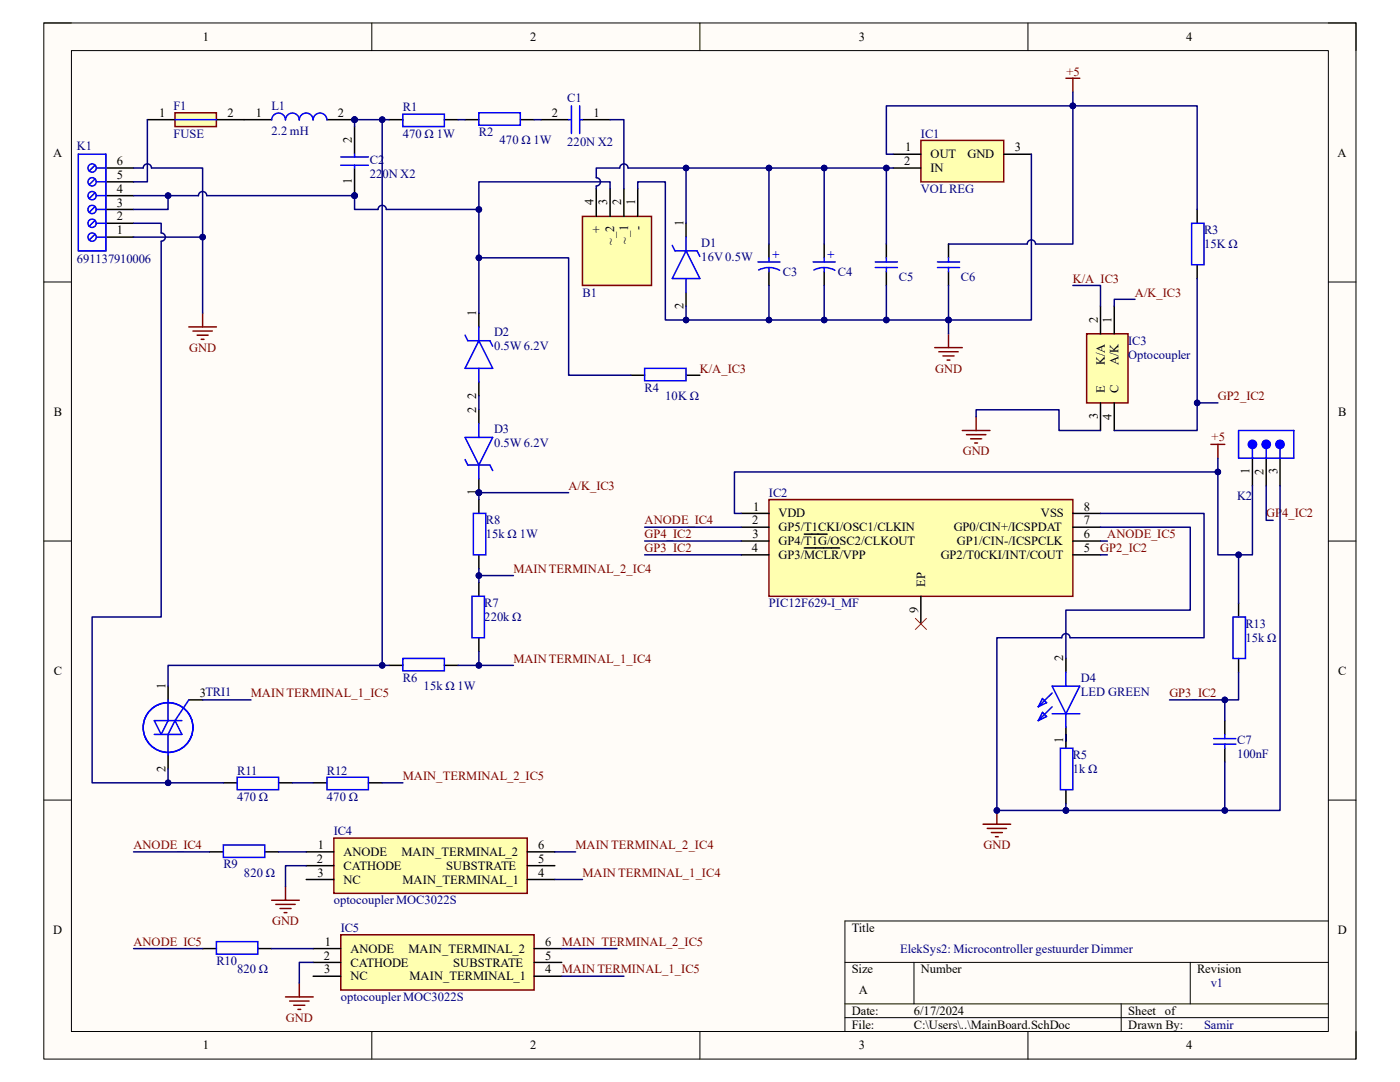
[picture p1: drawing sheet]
<svg xmlns="http://www.w3.org/2000/svg" width="279mm" height="216mm" viewBox="0 0 279 216" stroke-linecap="round" stroke-linejoin="round" font-family="sans-serif">
<path d="M8.7 4.6h261.9v206.7h-261.9z" fill-rule="evenodd" fill="#fffcf8"/>
<path d="M8.7 4.6h261.9v206.7h-261.9z" fill="none" stroke="#000" stroke-width=".2"/>
<path d="M14.3 10.1h250.8v195.7h-250.8z" fill-rule="evenodd" fill="#fffcf8"/>
<g fill="none" stroke="#000" stroke-width=".2">
<path d="M8.7 4.6h5.5M14.3 10.1h250.8v195.7h-250.8zM74.2 4.6v5.5M139.7 4.6v5.5M205.1 4.6v5.5M265.1 4.6h5.5v5.5M8.7 56.3h5.5M265.1 56.3h5.5M8.7 108h5.6M265.1 108h5.5M8.7 159.6h5.6M265.1 159.6h5.5"/>
<path d="M168.6 192h96.5M182.4 192v8.3M237.5 192v8.3M265.1 183.8h-96.5v22M74.2 205.8v5.5M139.7 205.8v5.5M168.6 200.3h96.5M168.6 203.1h96.5M205.1 205.8v5.5M223.8 200.3v5.5M270.6 205.8v5.5"/>
</g>
<path d="M34.9 22.5h8.3v2.8h-8.3z" fill-rule="evenodd" fill="#ffffb0"/>
<path d="M34.9 22.5h8.3v2.8h-8.3z" fill="none" stroke="#800000" stroke-width=".3"/>
<path d="M29.4 23.9h5.5M43.2 23.9h5.5" fill="none" stroke="#000" stroke-width=".3"/>
<path d="M34.9 23.9h8.3" fill="none" stroke="#00f" stroke-width=".3"/>
<circle cx="70.8" cy="23.9" r=".55" fill="#000080"/>
<circle cx="70.8" cy="23.9" r=".55" fill="none" stroke="#000080" stroke-width=".2"/>
<path d="M48.7 23.9h5.5M65.2 23.9h5.6" fill="none" stroke="#000" stroke-width=".3"/>
<circle cx="70.8" cy="23.9" r=".55" fill="#000080"/>
<circle cx="70.8" cy="23.9" r=".55" fill="none" stroke="#000080" stroke-width=".2"/>
<g fill="none" stroke="#00f" stroke-width=".3">
<path d="M15.6 30.8h5.5v19.3h-5.5zM19 38.5l-1.2 1.1M19 35.7l-1.2 1.2M19 32.9l-1.2 1.2M19.2 39h1.9M19.2 36.3h1.9M19.2 33.5h1.9M54.2 23.9a1.38 1.38 0 0 1 1.4-1.3 1.38 1.38 0 0 1 1.4 1.3 1.38 1.38 0 0 1 1.4-1.3 1.38 1.38 0 0 1 1.3 1.3 1.38 1.38 0 0 1 1.4-1.3 1.38 1.38 0 0 1 1.4 1.3 1.38 1.38 0 0 1 .9-1.3 1.38 1.38 0 0 1 1.6 .5l.2 .8M19 46.7l-1.2 1.2M19 44l-1.2 1.1M19 41.2l-1.2 1.2M19.2 47.3h1.9"/>
<path d="M19.2 44.6h1.9M19.2 41.8h1.9"/>
<circle cx="18.4" cy="33.5" r=".83"/>
<circle cx="18.4" cy="39" r=".83"/>
<circle cx="18.4" cy="36.3" r=".83"/>
<circle cx="18.4" cy="47.3" r=".83"/>
<circle cx="18.4" cy="41.8" r=".83"/>
<circle cx="18.4" cy="44.6" r=".83"/>
</g>
<path d="M21.1 39h5.6M21.1 36.3h5.6M21.1 33.5h5.6M21.1 47.3h5.6M21.1 44.6h5.6M21.1 41.8h5.6" fill="none" stroke="#000" stroke-width=".3"/>
<path d="M37.7 65.2h5.5M38.5 66.1h3.9M39.3 66.9h2.2M40.2 67.7h.5M40.4 62.5v2.7" fill="none" stroke="#800000" stroke-width=".3"/>
<circle cx="70.8" cy="39" r=".55" fill="#000080"/>
<circle cx="70.8" cy="39" r=".55" fill="none" stroke="#000080" stroke-width=".2"/>
<path d="M70.8 33.5v5.5" fill="none" stroke="#000" stroke-width=".3"/>
<circle cx="70.8" cy="39" r=".55" fill="#000080"/>
<circle cx="70.8" cy="39" r=".55" fill="none" stroke="#000080" stroke-width=".2"/>
<path d="M70.8 25.3v5.5M77.6 23.9h2.8M88.7 23.9h2.7M92.8 23.9h2.8M103.8 23.9h2.8M108 23.9h5.5M116.2 23.9h5.6" fill="none" stroke="#000" stroke-width=".3"/>
<path d="M68 33h5.5M68 31.3h5.5M70.8 30.8v.5M70.8 33v.5M80.4 22.8h8.3v2.5h-8.3zM95.6 22.5h8.2v2.5h-8.2zM113.5 23.9h.5M114 21.1v5.5M115.7 21.1v5.5M115.7 23.9h.5" fill="none" stroke="#00f" stroke-width=".3"/>
<path d="M116.2 43.2h13.8v13.8h-13.8z" fill-rule="evenodd" fill="#ffffb0"/>
<path d="M116.2 43.2h13.8v13.8h-13.8z" fill="none" stroke="#800000" stroke-width=".3"/>
<g fill="none" stroke="#000" stroke-width=".3">
<path d="M119 37.7v5.5M121.8 37.7v5.5M124.5 37.7v5.5M127.3 37.7v5.5M136.9 44.6v2.7M136.9 58.3v2.8M153.5 48.7v2.7M153.5 54.2v2.8M164.5 48.7v2.7M164.5 54.2v2.8M176.9 48.7v2.7M176.9 54.2v2.8"/>
<path d="M189.3 48.7v2.7M189.3 54.2v2.8M244.4 143.8v2.7M244.4 149.3v2.8"/>
</g>
<g fill="none" stroke="#00f" stroke-width=".3">
<path d="M134.2 49l.5 1.1h4.4l.6 1.1M136.9 50.1l2.8 5.5h-5.5zM136.9 47.3v2.8M136.9 55.6v2.7M151.3 52.3h4.4M151.4 53.9a4.4 4.4 0 0 1 4.2 0M153.5 51.4v.9M153.5 53.4v.8M162.3 52.3h4.4M162.4 53.9a4.4 4.4 0 0 1 4.2 0M164.5 51.4v.9M164.5 53.4v.8"/>
<path d="M174.7 52.3h4.4M174.7 53.4h4.4M176.9 51.4v.9M176.9 53.4v.8M187.1 52.3h4.4M187.1 53.4h4.4M189.3 51.4v.9M189.3 53.4v.8M242.2 148.5h4.4M242.2 147.4h4.4M244.4 146.5v.9M244.4 148.5v.8"/>
</g>
<path d="M183.8 28h16.5v8.3h-16.5z" fill-rule="evenodd" fill="#ffffb0"/>
<path d="M212.7 15.6h2.8M214.1 15.6v2.8M183.8 28h16.5v8.3h-16.5z" fill="none" stroke="#800000" stroke-width=".3"/>
<path d="M178.3 30.8h5.5M178.3 33.5h5.5M200.3 30.8h5.5M238.9 41.8v2.8M238.9 52.8v2.8" fill="none" stroke="#000" stroke-width=".3"/>
<path d="M237.8 44.6h2.5v8.2h-2.5z" fill="none" stroke="#00f" stroke-width=".3"/>
<path d="M216.9 66.6h8.2v13.8h-8.2z" fill-rule="evenodd" fill="#ffffb0"/>
<path d="M216.9 66.6h8.2v13.8h-8.2z" fill="none" stroke="#800000" stroke-width=".3"/>
<path d="M95.6 62.5v2.7M95.6 76.3v2.7M125.9 74.9h2.8M136.9 74.9h2.8M219.6 61.1v5.5M222.4 61.1v5.5M219.6 80.4v5.5M222.4 80.4v5.5" fill="none" stroke="#000" stroke-width=".3"/>
<path d="M92.8 66.9l.6 1.1h4.4l.5 1.1M95.6 68l2.7 5.5h-5.5zM95.6 65.2v2.8M95.6 73.5v2.8M128.7 73.5h8.2v2.5h-8.2z" fill="none" stroke="#00f" stroke-width=".3"/>
<circle cx="95.6" cy="98.3" r=".55" fill="#000080"/>
<circle cx="95.6" cy="98.3" r=".55" fill="none" stroke="#000080" stroke-width=".2"/>
<path d="M95.6 95.6v2.7" fill="none" stroke="#000" stroke-width=".3"/>
<circle cx="95.6" cy="98.3" r=".55" fill="#000080"/>
<circle cx="95.6" cy="98.3" r=".55" fill="none" stroke="#000080" stroke-width=".2"/>
<g fill="none" stroke="#000" stroke-width=".3">
<path d="M95.6 81.8v2.7M95.6 99.7v2.7M95.6 110.7v2.8M95.6 116.2v2.8M33.5 136.9v2.8M37.7 139.7h2.7M77.6 132.8h2.8M88.7 132.8h2.7M95.6 127.3v2.7M33.5 150.7v2.7M44.6 156.2h2.7M55.6 156.2h2.8"/>
<path d="M62.5 156.2h2.7M73.5 156.2h2.8"/>
</g>
<g fill="none" stroke="#00f" stroke-width=".3">
<path d="M92.8 87.3h5.5l-2.7 5.5zM92.8 91.7l.6 1.1h4.4l.5 1.1M95.6 84.5v2.8M95.6 92.8v2.8M94.2 119h2.5v8.3h-2.5zM94.5 102.4h2.4v8.3h-2.4zM33.5 139.7v4.1l-1.3 2.7-1.4-2.7h5.5M37.7 139.7l-2.8 4.1M80.4 131.4h8.3v2.5h-8.3zM34.9 143.8l1.4 2.7h-5.5M34.9 143.8l-1.4 2.7v4.2M47.3 155.1h8.3v2.5h-8.3z"/>
<path d="M65.2 155.1h8.3v2.5h-8.3z"/>
<circle cx="33.5" cy="145.2" r="5"/>
</g>
<path d="M68 186.5h38.6v11h-38.6z" fill-rule="evenodd" fill="#ffffb0"/>
<path d="M68 186.5h38.6v11h-38.6z" fill="none" stroke="#800000" stroke-width=".3"/>
<path d="M62.5 189.3h5.5M62.5 192h5.5M62.5 194.8h5.5M106.6 189.3h5.5M106.6 192h5.5M106.6 194.8h5.5" fill="none" stroke="#000" stroke-width=".3"/>
<path d="M66.6 167.2h38.6v11.1h-38.6z" fill-rule="evenodd" fill="#ffffb0"/>
<path d="M54.2 179.6h5.5M57 176.9v2.7M66.6 167.2h38.6v11.1h-38.6zM55 180.5h3.9M55.9 181.3h2.2M56.7 182.1h.6M57 198.9h5.5M57.8 199.7h3.9M59.7 196.2v2.7M58.6 200.6h2.2M59.5 201.4h.5" fill="none" stroke="#800000" stroke-width=".3"/>
<path d="M61.1 170h5.5M61.1 172.7h5.5M61.1 175.5h5.5M105.2 170h5.5M105.2 172.7h5.5M105.2 175.5h5.5" fill="none" stroke="#000" stroke-width=".3"/>
<path d="M153.5 99.7h60.6v19.3h-60.6z" fill-rule="evenodd" fill="#ffffb0"/>
<path d="M153.5 99.7h60.6v19.3h-60.6zM196.2 164.5h5.5M197 165.3h3.9M197.8 166.1h2.2M198.7 167h.5M198.9 161.7v2.8" fill="none" stroke="#800000" stroke-width=".3"/>
<g fill="none" stroke="#000" stroke-width=".3">
<path d="M147.9 102.4h5.6M147.9 105.2h5.6M147.9 108h5.6M147.9 110.7h5.6M160.5 106.6h4.6M160.5 109.3h7.1M183.8 119v5.5M214.1 102.4h5.5M214.1 105.2h5.5M214.1 108h5.5M214.1 110.7h5.5M212.7 131.4v2.7"/>
<path d="M212.7 145.2v4.1M212.7 157.6v2.7"/>
</g>
<path d="M208 139.4l.9 .8-1.7 .8zM210 136.9h5.5l-2.8 5.5zM210 138.3l-2.8 2.7M212.7 134.1v2.8M208 142.1l.9 .9-1.7 .8zM210 142.4h5.5M210 141l-2.8 2.8M211.6 149.3h2.5v8.3h-2.5zM212.7 142.4v2.8" fill="none" stroke="#00f" stroke-width=".3"/>
<circle cx="198.9" cy="161.7" r=".55" fill="#000080"/>
<circle cx="198.9" cy="161.7" r=".55" fill="none" stroke="#000080" stroke-width=".2"/>
<path d="M249.9 91.4v5.5M252.7 91.4v5.5M247.2 120.4v2.7M247.2 131.4v2.7" fill="none" stroke="#000" stroke-width=".3"/>
<path d="M252.7 89.5v1.9M246.1 123.1h2.5v8.3h-2.5z" fill="none" stroke="#00f" stroke-width=".3"/>
<circle cx="252.7" cy="88.7" r=".83" fill="#00f"/>
<g fill="none" stroke="#00f" stroke-width=".3">
<path d="M249.9 89.5v1.9M255.5 89.5v1.9"/>
<circle cx="252.7" cy="88.7" r=".83"/>
</g>
<path d="M255.5 91.4v5.5" fill="none" stroke="#000" stroke-width=".3"/>
<circle cx="255.5" cy="88.7" r=".83" fill="#00f"/>
<g fill="none" stroke="#00f" stroke-width=".3">
<path d="M247.2 85.9h11v5.5h-11z"/>
<circle cx="255.5" cy="88.7" r=".83"/>
</g>
<circle cx="249.9" cy="88.7" r=".83" fill="#00f"/>
<g fill="none" stroke="#00f" stroke-width=".3">
<path d="M44.6 168.6h8.2v2.5h-8.2zM43.2 187.9h8.3v2.5h-8.3z"/>
<circle cx="249.9" cy="88.7" r=".83"/>
</g>
<path d="M186.5 69.4h5.6M187.4 70.2h3.8M188.2 71h2.2M189 71.9h.6M189.3 66.6v2.8M192.1 85.9h5.5M192.9 86.7h3.8M193.7 87.6h2.2M194.5 88.4h.6M194.8 83.2v2.7M241.7 88.7h2.7M243.1 88.7v2.7" fill="none" stroke="#800000" stroke-width=".3"/>
<path d="M41.8 170h2.8M52.8 170h2.8M40.4 189.3h2.8M51.5 189.3h2.7" fill="none" stroke="#000" stroke-width=".3"/>
<path d="M182.7 123.4l2.2 2.2M184.9 123.4l-2.2 2.2" fill="none" stroke="#f00" stroke-width=".2"/>
<path d="M70.8 23.9v1.4" fill="none" stroke="#000080" stroke-width=".3"/>
<circle cx="70.8" cy="23.9" r=".55" fill="#000080"/>
<circle cx="70.8" cy="23.9" r=".55" fill="none" stroke="#000080" stroke-width=".2"/>
<path d="M91.4 23.9h1.4M106.6 23.9h1.4M121.8 23.9h2.7v13.8M153.5 33.5v15.2" fill="none" stroke="#000080" stroke-width=".3"/>
<circle cx="153.5" cy="33.5" r=".55" fill="#000080"/>
<circle cx="153.5" cy="33.5" r=".55" fill="none" stroke="#000080" stroke-width=".2"/>
<path d="M153.5 57v6.8h-16.6" fill="none" stroke="#000080" stroke-width=".3"/>
<circle cx="136.9" cy="63.8" r=".55" fill="#000080"/>
<circle cx="136.9" cy="63.8" r=".55" fill="none" stroke="#000080" stroke-width=".2"/>
<circle cx="153.5" cy="63.8" r=".55" fill="#000080"/>
<circle cx="153.5" cy="63.8" r=".55" fill="none" stroke="#000080" stroke-width=".2"/>
<path d="M164.5 57v6.8h-11" fill="none" stroke="#000080" stroke-width=".3"/>
<circle cx="164.5" cy="63.8" r=".55" fill="#000080"/>
<circle cx="164.5" cy="63.8" r=".55" fill="none" stroke="#000080" stroke-width=".2"/>
<circle cx="153.5" cy="63.8" r=".55" fill="#000080"/>
<circle cx="153.5" cy="63.8" r=".55" fill="none" stroke="#000080" stroke-width=".2"/>
<path d="M176.9 57v6.8h-12.4" fill="none" stroke="#000080" stroke-width=".3"/>
<circle cx="176.9" cy="63.8" r=".55" fill="#000080"/>
<circle cx="176.9" cy="63.8" r=".55" fill="none" stroke="#000080" stroke-width=".2"/>
<circle cx="164.5" cy="63.8" r=".55" fill="#000080"/>
<circle cx="164.5" cy="63.8" r=".55" fill="none" stroke="#000080" stroke-width=".2"/>
<path d="M127.3 37.7v-1.4h5.5v27.5h4.1v-2.7" fill="none" stroke="#000080" stroke-width=".3"/>
<circle cx="136.9" cy="63.8" r=".55" fill="#000080"/>
<circle cx="136.9" cy="63.8" r=".55" fill="none" stroke="#000080" stroke-width=".2"/>
<path d="M205.8 30.8v33h-16.5" fill="none" stroke="#000080" stroke-width=".3"/>
<circle cx="189.3" cy="63.8" r=".55" fill="#000080"/>
<circle cx="189.3" cy="63.8" r=".55" fill="none" stroke="#000080" stroke-width=".2"/>
<path d="M189.3 57v6.8h-12.4" fill="none" stroke="#000080" stroke-width=".3"/>
<circle cx="189.3" cy="63.8" r=".55" fill="#000080"/>
<circle cx="189.3" cy="63.8" r=".55" fill="none" stroke="#000080" stroke-width=".2"/>
<circle cx="176.9" cy="63.8" r=".55" fill="#000080"/>
<circle cx="176.9" cy="63.8" r=".55" fill="none" stroke="#000080" stroke-width=".2"/>
<path d="M189.3 63.8v2.8" fill="none" stroke="#000080" stroke-width=".3"/>
<circle cx="189.3" cy="63.8" r=".55" fill="#000080"/>
<circle cx="189.3" cy="63.8" r=".55" fill="none" stroke="#000080" stroke-width=".2"/>
<path d="M164.5 33.5h12.4" fill="none" stroke="#000080" stroke-width=".3"/>
<circle cx="176.9" cy="33.5" r=".55" fill="#000080"/>
<circle cx="176.9" cy="33.5" r=".55" fill="none" stroke="#000080" stroke-width=".2"/>
<circle cx="164.5" cy="33.5" r=".55" fill="#000080"/>
<circle cx="164.5" cy="33.5" r=".55" fill="none" stroke="#000080" stroke-width=".2"/>
<path d="M178.3 33.5h-1.4v15.2" fill="none" stroke="#000080" stroke-width=".3"/>
<circle cx="176.9" cy="33.5" r=".55" fill="#000080"/>
<circle cx="176.9" cy="33.5" r=".55" fill="none" stroke="#000080" stroke-width=".2"/>
<path d="M95.6 79v2.8M95.6 98.3v1.4" fill="none" stroke="#000080" stroke-width=".3"/>
<circle cx="95.6" cy="98.3" r=".55" fill="#000080"/>
<circle cx="95.6" cy="98.3" r=".55" fill="none" stroke="#000080" stroke-width=".2"/>
<path d="M76.3 23.9v108.9M58.4 156.2h4.1" fill="none" stroke="#000080" stroke-width=".3"/>
<circle cx="76.3" cy="23.9" r=".55" fill="#000080"/>
<circle cx="76.3" cy="23.9" r=".55" fill="none" stroke="#000080" stroke-width=".2"/>
<circle cx="76.3" cy="132.8" r=".55" fill="#000080"/>
<circle cx="76.3" cy="132.8" r=".55" fill="none" stroke="#000080" stroke-width=".2"/>
<path d="M136.9 33.5v11.1" fill="none" stroke="#000080" stroke-width=".3"/>
<circle cx="136.9" cy="33.5" r=".55" fill="#000080"/>
<circle cx="136.9" cy="33.5" r=".55" fill="none" stroke="#000080" stroke-width=".2"/>
<path d="M70.8 23.9h6.8M61.1 172.7h-4.1v4.2M62.5 192h-2.8v4.2" fill="none" stroke="#000080" stroke-width=".3"/>
<circle cx="70.8" cy="23.9" r=".55" fill="#000080"/>
<circle cx="70.8" cy="23.9" r=".55" fill="none" stroke="#000080" stroke-width=".2"/>
<circle cx="76.3" cy="23.9" r=".55" fill="#000080"/>
<circle cx="76.3" cy="23.9" r=".55" fill="none" stroke="#000080" stroke-width=".2"/>
<path d="M26.7 33.5h1.9a.83 .83 0 0 1 .8-.8 .83 .83 0 0 1 .8 .8h10.2v29M29.4 23.9v12.4h-2.7" fill="none" stroke="#000080" stroke-width=".3"/>
<circle cx="40.4" cy="47.3" r=".55" fill="#000080"/>
<circle cx="40.4" cy="47.3" r=".55" fill="none" stroke="#000080" stroke-width=".2"/>
<path d="M33.5 39v2.8h-6.8" fill="none" stroke="#000080" stroke-width=".3"/>
<circle cx="33.5" cy="39" r=".55" fill="#000080"/>
<circle cx="33.5" cy="39" r=".55" fill="none" stroke="#000080" stroke-width=".2"/>
<path d="M26.7 47.3h13.7" fill="none" stroke="#000080" stroke-width=".3"/>
<circle cx="40.4" cy="47.3" r=".55" fill="#000080"/>
<circle cx="40.4" cy="47.3" r=".55" fill="none" stroke="#000080" stroke-width=".2"/>
<path d="M26.7 39h12.9a.83 .83 0 0 1 .8-.8 .83 .83 0 0 1 .9 .8h29.5" fill="none" stroke="#000080" stroke-width=".3"/>
<circle cx="70.8" cy="39" r=".55" fill="#000080"/>
<circle cx="70.8" cy="39" r=".55" fill="none" stroke="#000080" stroke-width=".2"/>
<circle cx="33.5" cy="39" r=".55" fill="#000080"/>
<circle cx="33.5" cy="39" r=".55" fill="none" stroke="#000080" stroke-width=".2"/>
<path d="M70.8 39v2.8h4.6a.83 .83 0 0 1 .9-.8 .83 .83 0 0 1 .8 .8h18.5" fill="none" stroke="#000080" stroke-width=".3"/>
<circle cx="70.8" cy="39" r=".55" fill="#000080"/>
<circle cx="70.8" cy="39" r=".55" fill="none" stroke="#000080" stroke-width=".2"/>
<circle cx="95.6" cy="41.8" r=".55" fill="#000080"/>
<circle cx="95.6" cy="41.8" r=".55" fill="none" stroke="#000080" stroke-width=".2"/>
<path d="M40.4 139.7h9.7M77.6 132.8h-44.1v4.1M112.1 194.8h12.4" fill="none" stroke="#000080" stroke-width=".3"/>
<circle cx="76.3" cy="132.8" r=".55" fill="#000080"/>
<circle cx="76.3" cy="132.8" r=".55" fill="none" stroke="#000080" stroke-width=".2"/>
<path d="M128.7 105.2h19.2M219.6 108h1.4M95.6 130v2.8h-4.2M76.3 156.2h4.1M26.7 170h15.1M55.6 170h5.5M26.7 189.3h13.7M54.2 189.3h8.3M112.1 189.3h11" fill="none" stroke="#000080" stroke-width=".3"/>
<circle cx="95.6" cy="132.8" r=".55" fill="#000080"/>
<circle cx="95.6" cy="132.8" r=".55" fill="none" stroke="#000080" stroke-width=".2"/>
<path d="M95.6 132.8h6.9" fill="none" stroke="#000080" stroke-width=".3"/>
<circle cx="95.6" cy="132.8" r=".55" fill="#000080"/>
<circle cx="95.6" cy="132.8" r=".55" fill="none" stroke="#000080" stroke-width=".2"/>
<path d="M95.6 114.9v1.3M110.7 175.5h5.5" fill="none" stroke="#000080" stroke-width=".3"/>
<circle cx="95.6" cy="114.8" r=".55" fill="#000080"/>
<circle cx="95.6" cy="114.8" r=".55" fill="none" stroke="#000080" stroke-width=".2"/>
<path d="M95.6 113.5v1.4h6.9" fill="none" stroke="#000080" stroke-width=".3"/>
<circle cx="95.6" cy="114.8" r=".55" fill="#000080"/>
<circle cx="95.6" cy="114.8" r=".55" fill="none" stroke="#000080" stroke-width=".2"/>
<path d="M95.6 98.3h17.9M252.7 96.9v6.9h1.4M128.7 108h19.2M110.7 170h4.2" fill="none" stroke="#000080" stroke-width=".3"/>
<circle cx="95.6" cy="98.3" r=".55" fill="#000080"/>
<circle cx="95.6" cy="98.3" r=".55" fill="none" stroke="#000080" stroke-width=".2"/>
<path d="M214.1 57h5.5v4.1M226.5 59.7h-4.1v1.4M194.8 83.2v-1.4h16.5v4.1h8.3M128.7 110.7h19.2M33.5 153.4v2.8h11.1" fill="none" stroke="#000080" stroke-width=".3"/>
<circle cx="33.5" cy="156.2" r=".55" fill="#000080"/>
<circle cx="33.5" cy="156.2" r=".55" fill="none" stroke="#000080" stroke-width=".2"/>
<path d="M95.6 51.4h17.9v23.5h12.4" fill="none" stroke="#000080" stroke-width=".3"/>
<circle cx="95.6" cy="51.4" r=".55" fill="#000080"/>
<circle cx="95.6" cy="51.4" r=".55" fill="none" stroke="#000080" stroke-width=".2"/>
<path d="M121.8 37.7v-1.4h-26.2v26.2" fill="none" stroke="#000080" stroke-width=".3"/>
<circle cx="95.6" cy="41.8" r=".55" fill="#000080"/>
<circle cx="95.6" cy="41.8" r=".55" fill="none" stroke="#000080" stroke-width=".2"/>
<circle cx="95.6" cy="51.4" r=".55" fill="#000080"/>
<circle cx="95.6" cy="51.4" r=".55" fill="none" stroke="#000080" stroke-width=".2"/>
<path d="M119 37.7v-.6a.83 .83 0 0 0 .8-.8 .83 .83 0 0 0-.8-.8v-2h4.7a.83 .83 0 0 1 .8-.8 .83 .83 0 0 1 .8 .8h39.2v15.2" fill="none" stroke="#000080" stroke-width=".3"/>
<circle cx="164.5" cy="33.5" r=".55" fill="#000080"/>
<circle cx="164.5" cy="33.5" r=".55" fill="none" stroke="#000080" stroke-width=".2"/>
<circle cx="153.5" cy="33.5" r=".55" fill="#000080"/>
<circle cx="153.5" cy="33.5" r=".55" fill="none" stroke="#000080" stroke-width=".2"/>
<circle cx="136.9" cy="33.5" r=".55" fill="#000080"/>
<circle cx="136.9" cy="33.5" r=".55" fill="none" stroke="#000080" stroke-width=".2"/>
<path d="M243.1 91.4v19.3h6.8v-13.8" fill="none" stroke="#000080" stroke-width=".3"/>
<circle cx="247.2" cy="110.7" r=".55" fill="#000080"/>
<circle cx="247.2" cy="110.7" r=".55" fill="none" stroke="#000080" stroke-width=".2"/>
<circle cx="243" cy="94.2" r=".55" fill="#000080"/>
<circle cx="243" cy="94.2" r=".55" fill="none" stroke="#000080" stroke-width=".2"/>
<path d="M238.9 55.6v30.3h-16.5" fill="none" stroke="#000080" stroke-width=".3"/>
<circle cx="238.9" cy="80.4" r=".55" fill="#000080"/>
<circle cx="238.9" cy="80.4" r=".55" fill="none" stroke="#000080" stroke-width=".2"/>
<path d="M238.9 80.4h4.2" fill="none" stroke="#000080" stroke-width=".3"/>
<circle cx="238.9" cy="80.4" r=".55" fill="#000080"/>
<circle cx="238.9" cy="80.4" r=".55" fill="none" stroke="#000080" stroke-width=".2"/>
<path d="M219.6 110.7h1.4M247.2 110.7v9.7" fill="none" stroke="#000080" stroke-width=".3"/>
<circle cx="247.2" cy="110.7" r=".55" fill="#000080"/>
<circle cx="247.2" cy="110.7" r=".55" fill="none" stroke="#000080" stroke-width=".2"/>
<path d="M255.5 96.9v64.8h-42.8" fill="none" stroke="#000080" stroke-width=".3"/>
<circle cx="212.7" cy="161.7" r=".55" fill="#000080"/>
<circle cx="212.7" cy="161.7" r=".55" fill="none" stroke="#000080" stroke-width=".2"/>
<circle cx="244.4" cy="161.7" r=".55" fill="#000080"/>
<circle cx="244.4" cy="161.7" r=".55" fill="none" stroke="#000080" stroke-width=".2"/>
<path d="M247.2 134.1v5.6h-13.8" fill="none" stroke="#000080" stroke-width=".3"/>
<circle cx="244.4" cy="139.7" r=".55" fill="#000080"/>
<circle cx="244.4" cy="139.7" r=".55" fill="none" stroke="#000080" stroke-width=".2"/>
<path d="M244.4 152.1v9.6" fill="none" stroke="#000080" stroke-width=".3"/>
<circle cx="244.4" cy="161.7" r=".55" fill="#000080"/>
<circle cx="244.4" cy="161.7" r=".55" fill="none" stroke="#000080" stroke-width=".2"/>
<path d="M244.4 139.7v4.1" fill="none" stroke="#000080" stroke-width=".3"/>
<circle cx="244.4" cy="139.7" r=".55" fill="#000080"/>
<circle cx="244.4" cy="139.7" r=".55" fill="none" stroke="#000080" stroke-width=".2"/>
<path d="M219.6 105.2h17.9v16.5h-24.8v9.7M212.7 146.5v1.4M212.7 160.3v1.4" fill="none" stroke="#000080" stroke-width=".3"/>
<circle cx="212.7" cy="161.7" r=".55" fill="#000080"/>
<circle cx="212.7" cy="161.7" r=".55" fill="none" stroke="#000080" stroke-width=".2"/>
<path d="M219.6 102.4h20.7v24.9h-26.7a.83 .83 0 0 0-.9-.9 .83 .83 0 0 0-.8 .9h-13v34.4h13.8" fill="none" stroke="#000080" stroke-width=".3"/>
<circle cx="198.9" cy="161.7" r=".55" fill="#000080"/>
<circle cx="198.9" cy="161.7" r=".55" fill="none" stroke="#000080" stroke-width=".2"/>
<circle cx="212.7" cy="161.7" r=".55" fill="#000080"/>
<circle cx="212.7" cy="161.7" r=".55" fill="none" stroke="#000080" stroke-width=".2"/>
<path d="M243.1 94.2h-96.5v8.2h1.3" fill="none" stroke="#000080" stroke-width=".3"/>
<circle cx="243" cy="94.2" r=".55" fill="#000080"/>
<circle cx="243" cy="94.2" r=".55" fill="none" stroke="#000080" stroke-width=".2"/>
<path d="M26.7 44.6h5.5v1.9a.83 .83 0 0 1 .8 .8 .83 .83 0 0 1-.8 .8v75h-13.8v33.1h15.1" fill="none" stroke="#000080" stroke-width=".3"/>
<circle cx="33.5" cy="156.2" r=".55" fill="#000080"/>
<circle cx="33.5" cy="156.2" r=".55" fill="none" stroke="#000080" stroke-width=".2"/>
<path d="M214.1 18.4v2.7h24.8v20.7" fill="none" stroke="#000080" stroke-width=".3"/>
<circle cx="214.1" cy="21.1" r=".55" fill="#000080"/>
<circle cx="214.1" cy="21.1" r=".55" fill="none" stroke="#000080" stroke-width=".2"/>
<path d="M214.1 21.1h-37.2v9.7h1.4" fill="none" stroke="#000080" stroke-width=".3"/>
<circle cx="214.1" cy="21.1" r=".55" fill="#000080"/>
<circle cx="214.1" cy="21.1" r=".55" fill="none" stroke="#000080" stroke-width=".2"/>
<path d="M214.1 21.1v27.6h-7.4a.83 .83 0 0 0-.9-.8 .83 .83 0 0 0-.8 .8h-15.7" fill="none" stroke="#000080" stroke-width=".3"/>
<circle cx="214.1" cy="21.1" r=".55" fill="#000080"/>
<circle cx="214.1" cy="21.1" r=".55" fill="none" stroke="#000080" stroke-width=".2"/>
<g font-size="2.5">
<text x="40.5" y="8.2">1</text>
<text x="105.8" y="8.2">2</text>
<text x="171.4" y="8.2">3</text>
<text x="236.7" y="8.2">4</text>
<text x="31.7" y="23.3">1</text>
<text x="45.4" y="23.3">2</text>
<text x="51.1" y="23.3">1</text>
<text x="67.4" y="23.3">2</text>
<text x="110.1" y="23.3">2</text>
<text x="118.4" y="23.3">1</text>
<text x="70.2" y="28.6" transform="rotate(-90 70.2 28.6)">2</text>
<text x="10.6" y="31.2">A</text>
<text x="23.3" y="35.7">5</text>
<text x="23.3" y="33">6</text>
<text x="180.4" y="33">2</text>
<text x="180.6" y="30.2">1</text>
<text x="185.7" y="31.6">OUT</text>
<text x="185.7" y="34.4">IN</text>
<text x="193.1" y="31.6">GND</text>
<text x="202.5" y="30.2">3</text>
<text x="267" y="31.2">A</text>
<text x="23.3" y="41.2">3</text>
<text x="23.3" y="38.5">4</text>
<text x="70.2" y="36.7" transform="rotate(-90 70.2 36.7)">1</text>
<text x="118.5" y="41" transform="rotate(-90 118.5 41)">4</text>
<text x="121.2" y="41" transform="rotate(-90 121.2 41)">3</text>
<text x="124" y="41" transform="rotate(-90 124 41)">2</text>
<text x="126.7" y="41" transform="rotate(-90 126.7 41)">1</text>
<text x="23.3" y="46.8">1</text>
<text x="23.3" y="44">2</text>
<text x="119.8" y="46.4" transform="rotate(-90 119.8 46.4)">+</text>
<text x="128.1" y="45.8" transform="rotate(-90 128.1 45.8)">-</text>
<text x="136.4" y="45.1" transform="rotate(-90 136.4 45.1)">1</text>
<text x="122.6" y="48.9" transform="rotate(-90 122.6 48.9)">~_2</text>
<text x="125.4" y="48.6" transform="rotate(-90 125.4 48.6)">~_1</text>
<text x="95" y="63" transform="rotate(-90 95 63)">1</text>
<text x="136.4" y="61.7" transform="rotate(-90 136.4 61.7)">2</text>
<text x="219.1" y="64.4" transform="rotate(-90 219.1 64.4)">2</text>
<text x="221.8" y="64.4" transform="rotate(-90 221.8 64.4)">1</text>
<text x="220.5" y="72.8" transform="rotate(-90 220.5 72.8)">K/A</text>
<text x="223.2" y="72.9" transform="rotate(-90 223.2 72.9)">A/K</text>
<text x="10.7" y="82.9">B</text>
<text x="95" y="82.3" transform="rotate(-90 95 82.3)">2</text>
<text x="95" y="79.6" transform="rotate(-90 95 79.6)">2</text>
<text x="219.1" y="83.7" transform="rotate(-90 219.1 83.7)">3</text>
<text x="220.5" y="78.4" transform="rotate(-90 220.5 78.4)">E</text>
<text x="221.8" y="83.7" transform="rotate(-90 221.8 83.7)">4</text>
<text x="223.2" y="78.4" transform="rotate(-90 223.2 78.4)">C</text>
<text x="267.1" y="82.9">B</text>
<text x="249.4" y="94.6" transform="rotate(-90 249.4 94.6)">1</text>
<text x="252.1" y="94.7" transform="rotate(-90 252.1 94.7)">2</text>
<text x="254.9" y="94.7" transform="rotate(-90 254.9 94.7)">3</text>
<text x="95" y="98.7" transform="rotate(-90 95 98.7)">1</text>
<text x="150.3" y="101.9">1</text>
<text x="216.3" y="101.9">8</text>
<text x="150.1" y="104.6">2</text>
<text x="150.2" y="107.4">3</text>
<text x="155.4" y="103.3">VDD</text>
<text x="155.4" y="106">GP5/T1CKI/OSC1/CLKIN</text>
<text x="190.3" y="106">GP0/CIN+/ICSPDAT</text>
<text x="207.7" y="103.3">VSS</text>
<text x="216.3" y="104.6">7</text>
<text x="216.3" y="107.4">6</text>
<text x="150.1" y="110.2">4</text>
<text x="155.4" y="108.8">GP4/T1G/OSC2/CLKOUT</text>
<text x="155.4" y="111.5">GP3/MCLR/VPP</text>
<text x="187.7" y="111.5">GP2/T0CKI/INT/COUT</text>
<text x="191" y="108.8">GP1/CIN-/ICSPCLK</text>
<text x="216.3" y="110.2">5</text>
<text x="184.6" y="117.1" transform="rotate(-90 184.6 117.1)">EP</text>
<text x="183.3" y="122.3" transform="rotate(-90 183.3 122.3)">9</text>
<text x="212.2" y="132" transform="rotate(-90 212.2 132)">2</text>
<text x="10.7" y="134.6">C</text>
<text x="33" y="137.5" transform="rotate(-90 33 137.5)">1</text>
<text x="267" y="134.6">C</text>
<text x="39.9" y="139.1">3TRI1</text>
<text x="212.2" y="148.3" transform="rotate(-90 212.2 148.3)">1</text>
<text x="33" y="154" transform="rotate(-90 33 154)">2</text>
<text x="63.2" y="172.2">2</text>
<text x="63.5" y="169.4">1</text>
<text x="68.5" y="170.8">ANODE</text>
<text x="68.5" y="173.6">CATHODE</text>
<text x="80.1" y="170.8">MAIN_TERMINAL_2</text>
<text x="89.1" y="173.6">SUBSTRATE</text>
<text x="107.4" y="169.4">6</text>
<text x="107.4" y="172.2">5</text>
<text x="63.4" y="175">3</text>
<text x="68.5" y="176.3">NC</text>
<text x="80.3" y="176.3">MAIN_TERMINAL_1</text>
<text x="107.4" y="175">4</text>
<text x="170" y="186">Title</text>
<text x="10.6" y="186.3">D</text>
<text x="64.6" y="191.5">2</text>
<text x="64.9" y="188.7">1</text>
<text x="69.9" y="190.1">ANODE</text>
<text x="81.5" y="190.1">MAIN_TERMINAL_2</text>
<text x="108.8" y="188.7">6</text>
<text x="108.8" y="191.5">5</text>
<text x="267" y="186.3">D</text>
<text x="64.7" y="194.2">3</text>
<text x="69.9" y="192.9">CATHODE</text>
<text x="69.9" y="195.6">NC</text>
<text x="81.7" y="195.6">MAIN_TERMINAL_1</text>
<text x="90.5" y="192.9">SUBSTRATE</text>
<text x="108.8" y="194.2">4</text>
<text x="170" y="194.2">Size</text>
<text x="183.8" y="194.2">Number</text>
<text x="238.9" y="194.2">Revision</text>
<text x="170" y="202.5">Date:</text>
<text x="171.4" y="198.4">A</text>
<text x="182.4" y="202.5">6/17/2024</text>
<text x="225.1" y="202.5">Sheet of</text>
<text x="40.5" y="209.4">1</text>
<text x="105.8" y="209.4">2</text>
<text x="170" y="205.3">File:</text>
<text x="171.4" y="209.4">3</text>
<text x="182.4" y="205.3">C:\Users\..\MainBoard.SchDoc</text>
<text x="225.2" y="205.3">Drawn By:</text>
<text x="236.7" y="209.4">4</text>
</g>
<g font-size="2.5" fill="#800000">
<text x="212.9" y="15.1">+5</text>
<text x="214.1" y="56.4">K/A_IC3</text>
<text x="226.5" y="59.2">A/K_IC3</text>
<text x="37.8" y="70.2">GND</text>
<text x="139.7" y="74.3">K/A_IC3</text>
<text x="186.6" y="74.3">GND</text>
<text x="243" y="79.8">GP2_IC2</text>
<text x="241.8" y="88.1">+5</text>
<text x="192.2" y="90.8">GND</text>
<text x="113.5" y="97.7">A/K_IC3</text>
<text x="128.7" y="104.6">ANODE_IC4</text>
<text x="128.7" y="107.4">GP4_IC2</text>
<text x="221" y="107.4">ANODE_IC5</text>
<text x="252.7" y="103.3">GP4_IC2</text>
<text x="128.7" y="110.2">GP3_IC2</text>
<text x="219.6" y="110.2">GP2_IC2</text>
<text x="102.4" y="114.3">MAIN TERMINAL_2_IC4</text>
<text x="102.4" y="132.2">MAIN TERMINAL_1_IC4</text>
<text x="50.1" y="139.1">MAIN TERMINAL_1_IC5</text>
<text x="233.4" y="139.1">GP3_IC2</text>
<text x="80.4" y="155.7">MAIN_TERMINAL_2_IC5</text>
<text x="26.6" y="169.4">ANODE_IC4</text>
<text x="114.9" y="169.4">MAIN TERMINAL_2_IC4</text>
<text x="196.3" y="169.4">GND</text>
<text x="116.2" y="175">MAIN TERMINAL_1_IC4</text>
<text x="54.3" y="184.6">GND</text>
<text x="26.6" y="188.7">ANODE_IC5</text>
<text x="112.1" y="188.7">MAIN_TERMINAL_2_IC5</text>
<text x="112.1" y="194.2">MAIN TERMINAL_1_IC5</text>
<text x="57.1" y="203.9">GND</text>
</g>
<g font-size="2.5" fill="#000080">
<text x="34.6" y="21.9">F1</text>
<text x="54.2" y="22">L1</text>
<text x="80.4" y="22.2">R1</text>
<text x="113.2" y="20.3">C1</text>
<text x="15.3" y="29.9">K1</text>
<text x="34.6" y="27.5">FUSE</text>
<text x="54.2" y="26.9">2.2 mH</text>
<text x="80.4" y="27.5">470 Ω 1W</text>
<text x="95.5" y="27.2">R2</text>
<text x="99.7" y="28.8">470 Ω 1W</text>
<text x="113.2" y="29.1">220N X2</text>
<text x="183.8" y="27.5">IC1</text>
<text x="73.8" y="32.7">C2</text>
<text x="73.8" y="35.5">220N X2</text>
<text x="183.8" y="38.5">VOL REG</text>
<text x="240.3" y="46.8">R3</text>
<text x="15.3" y="52.5">691137910006</text>
<text x="140" y="49.2">D1</text>
<text x="140" y="52">16V 0.5W</text>
<text x="240.3" y="49.5">15K Ω</text>
<text x="116.2" y="59.2">B1</text>
<text x="156.2" y="55">C3</text>
<text x="167.2" y="55">C4</text>
<text x="179.4" y="56.1">C5</text>
<text x="191.8" y="56.1">C6</text>
<text x="98.6" y="67.1">D2</text>
<text x="98.6" y="69.9">0.5W 6.2V</text>
<text x="225.1" y="68.8">IC3</text>
<text x="225.1" y="71.6">Optocoupler</text>
<text x="128.7" y="78.2">R4</text>
<text x="132.8" y="79.8">10K Ω</text>
<text x="98.6" y="86.4">D3</text>
<text x="98.6" y="89.2">0.5W 6.2V</text>
<text x="153.5" y="99.1">IC2</text>
<text x="246.9" y="99.7">K2</text>
<text x="96.9" y="104.6">R8</text>
<text x="96.9" y="107.4">15k Ω 1W</text>
<text x="96.6" y="121.2">R7</text>
<text x="96.6" y="124">220k Ω</text>
<text x="153.5" y="121.2">PIC12F629-I_MF</text>
<text x="248.5" y="125.3">R13</text>
<text x="248.5" y="128.1">15k Ω</text>
<text x="80.4" y="136.1">R6</text>
<text x="84.5" y="137.7">15k Ω 1W</text>
<text x="215.7" y="136.1">D4</text>
<text x="215.7" y="138.8">LED GREEN</text>
<text x="246.9" y="148.5">C7</text>
<text x="47.3" y="154.6">R11</text>
<text x="65.2" y="154.6">R12</text>
<text x="214.1" y="151.5">R5</text>
<text x="214.1" y="154.3">1k Ω</text>
<text x="246.9" y="151.2">100nF</text>
<text x="47.3" y="159.8">470 Ω</text>
<text x="65.2" y="159.8">470 Ω</text>
<text x="66.6" y="166.7">IC4</text>
<text x="44.6" y="173.3">R9</text>
<text x="48.7" y="175">820 Ω</text>
<text x="66.6" y="180.5">optocoupler MOC3022S</text>
<text x="68" y="186">IC5</text>
<text x="179.6" y="190.1">ElekSys2: Microcontroller gestuurder Dimmer</text>
<text x="43.2" y="192.6">R10</text>
<text x="47.3" y="194.2">820 Ω</text>
<text x="241.6" y="197">v1</text>
<text x="68" y="199.8">optocoupler MOC3022S</text>
<text x="240.3" y="205.3">Samir</text>
</g>
<g font-size="2.5" fill="#00f">
<text x="154" y="50.1" transform="rotate(90 154 50.1)">+</text>
<text x="165" y="50.1" transform="rotate(90 165 50.1)">+</text>
</g>
</svg>
